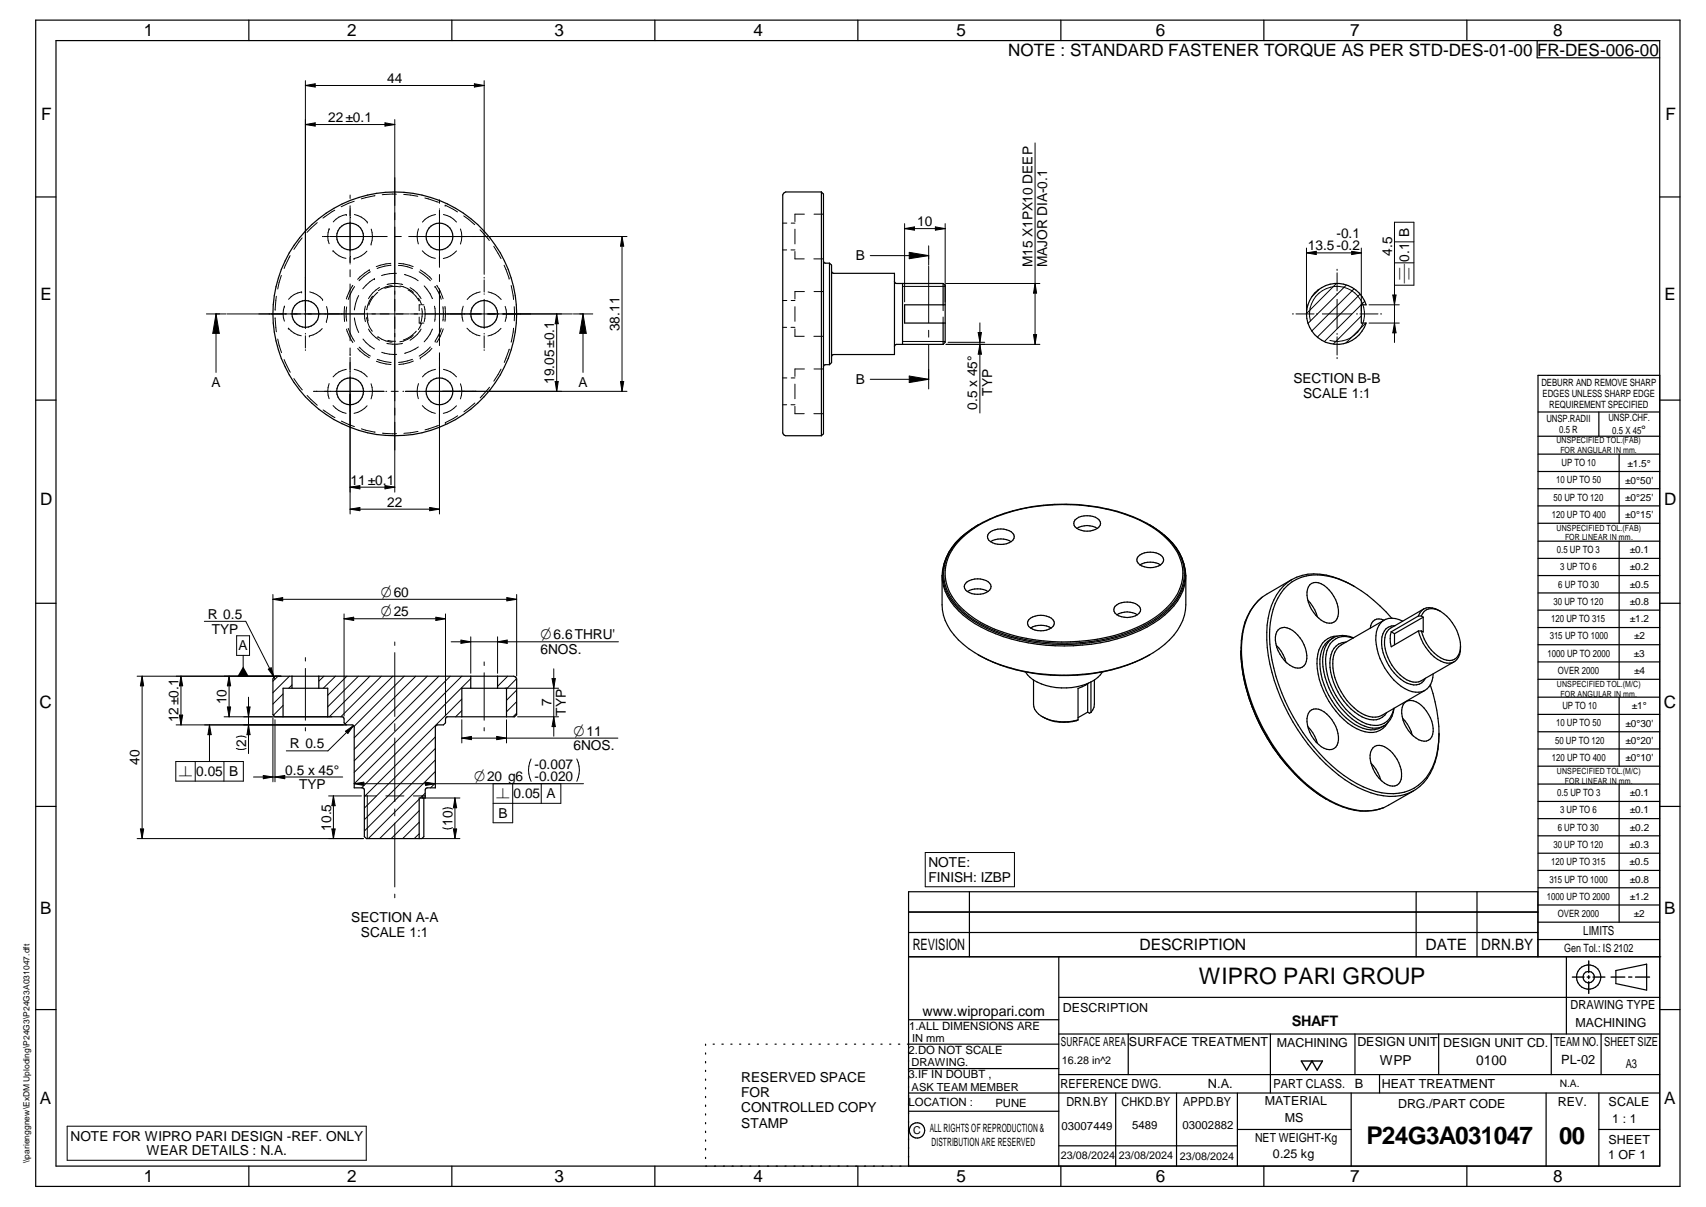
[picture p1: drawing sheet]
<svg xmlns="http://www.w3.org/2000/svg" width="420mm" height="297mm" viewBox="0 0 420 297" stroke-linecap="round" stroke-linejoin="round" font-family="sans-serif">
<g fill="none" stroke="#000" stroke-width=".3">
<path d="M8.8 5h405v287h-405zM13.8 10h395v277h-395zM61.3 5v5M111.3 5v5M161.3 5v5M211.3 5v5M261.3 5v5M311.3 5v5M361.3 5v5M378.6 10v4.2h30.2M8.8 48.5h5M202.3 47.2v60"/>
<path d="M202.3 47.2h-8.8l-.7 .8v58.6l.4 .5 .3 .1h8.8M202.3 47.2l.5 .6v59l-.5 .4M408.8 48.5h5M202.8 64.3l.2 .4 1.3 .1M204.3 64.8v24.9M204.3 64.8l.5 .4v24l-.5 .5M204.8 66.8v.2l.5 .3h15v19.9h-15l-.5 .3v.3M220.3 69.3v.2l.5 .3h11.5M222.3 69.8v15M232.3 69.8v5.2M232.3 79.5v5.3M232.3 69.8l.5 .4v14l-.5 .6"/>
<path d="M232.8 75h-10v4.5h10M323.8 72.1a7.5 7.5 0 0 1 12.7 2.9h-1.2v4.5h1.2a7.5 7.5 0 0 1-11 4.2 7.5 7.5 0 0 1-1.7-11.6zM8.8 98.5h5M204.3 89.7l-1.3 .1-.2 .5M232.3 84.8h-11.5l-.5 .2v.3M408.8 92.4h-30v143.1M408.8 98.5h5M378.8 101.4h30M378.8 107.4h30M378.8 111.8h30M378.8 116h30M393.8 101.4v6"/>
<path d="M398.8 111.8v17M236.2 133.1a30.7 30.7 0 0 1 16.6-8.1 46.9 46.9 0 0 1 29 3.6 18.3 18.3 0 0 1 8.8 8.7 11 11 0 0 1-3.3 12.3 32.9 32.9 0 0 1-19.2 8 45.4 45.4 0 0 1-26.6-4.4 17.1 17.1 0 0 1-8.2-8.9 10.9 10.9 0 0 1 2.9-11.2zM236.4 132.6a33 33 0 0 1 17.8-7.9 46.5 46.5 0 0 1 28.3 4.1 17.2 17.2 0 0 1 9 10.2 11.7 11.7 0 0 1-4.3 11.2 34.7 34.7 0 0 1-19.9 7.8 45 45 0 0 1-26.8-5 15.6 15.6 0 0 1-8-10.5 11.8 11.8 0 0 1 3.9-9.9zM237.5 131.5a14.1 14.1 0 0 0-5.4 8.8M243.5 131.3a4.6 4.6 0 0 1 6 0 1.43 1.43 0 0 1-1 2.3 4.8 4.8 0 0 1-5-.7 1.3 1.3 0 0 1 0-1.6zM249 133.3a5 5 0 0 0-5 0M264.7 128a4.7 4.7 0 0 1 6 0 1.45 1.45 0 0 1-.9 2.3 4.3 4.3 0 0 1-5.3-1.1l-.1-.4zM270.2 130a4.8 4.8 0 0 0-5 0M280.3 136.9a4.7 4.7 0 0 1 5.9 0 1.46 1.46 0 0 1-.8 2.4 4.7 4.7 0 0 1-5.1-.7 1.17 1.17 0 0 1 0-1.7zM283 129.1a19.1 19.1 0 0 1 8.1 8.2 11.3 11.3 0 0 1-3.3 12.8 32.7 32.7 0 0 1-17.3 7.8 46.1 46.1 0 0 1-29.3-4.2 16.8 16.8 0 0 1-8.8-10.3 11.2 11.2 0 0 1 3.2-10 22.1 22.1 0 0 1 5.5-4.3M285.8 139a5.1 5.1 0 0 0-5.1 0M286.7 131.6a13.9 13.9 0 0 1 5.2 8.6"/>
<path d="M378.8 120.3h30M378.8 124.5h30M378.8 128.8h30M378.8 133.2h30M378.8 137.4h30M398.8 133.2v34M8.8 148.5h5M232.1 140.3l-.1 1.3M237.8 143.6a4.5 4.5 0 0 1 5.9 0 1.43 1.43 0 0 1-.8 2.2 4.8 4.8 0 0 1-5.1-.6 1.17 1.17 0 0 1 0-1.6zM243.3 145.6a5.1 5.1 0 0 0-5.1 0M253.4 152.5a4.6 4.6 0 0 1 5.9 0 1.43 1.43 0 0 1-.9 2.3 4.8 4.8 0 0 1-5-.6 1.3 1.3 0 0 1 0-1.7zM258.9 154.6a5 5 0 0 0-5.1 0"/>
<path d="M274.6 149.2a4.7 4.7 0 0 1 6 0 1.45 1.45 0 0 1-1 2.4 4.9 4.9 0 0 1-5-.7 1.3 1.3 0 0 1 0-1.7zM280.1 151.3a4.8 4.8 0 0 0-5 0M291.9 140.3a12 12 0 0 1-5 11 37.9 37.9 0 0 1-22.5 7.6 44.1 44.1 0 0 1-24.3-5.4 15.9 15.9 0 0 1-8-10.5l-.1-1.4M292 141.6v7.2a13.7 13.7 0 0 1-6.5 10.8 39.8 39.8 0 0 1-21.2 6.5 43.3 43.3 0 0 1-24.2-5.5 16.6 16.6 0 0 1-7.7-9.2l-.4-2.6v-7.2M305.9 156a35 35 0 0 0 2.5 18M310.8 147a14.2 14.2 0 0 0-4.9 9M314.3 158.8a8.4 8.4 0 0 1 2.4 4.1M314.8 155a2.61 2.61 0 0 1 3.5 .2 8.1 8.1 0 0 1 3.4 7.6 2.16 2.16 0 0 1-3.4 1.3 8.2 8.2 0 0 1-4.1-8zM318.2 142.6a13.4 13.4 0 0 1 11.6-.1l3.7 1.8M318.2 142.6l-6.2 3.6a13.6 13.6 0 0 0-6.1 11.1 40.9 40.9 0 0 0 6.1 23.5 40.8 40.8 0 0 0 17.3 17.1 13.8 13.8 0 0 0 12.7 .3l6.2-3.6M318.2 142.6a13.1 13.1 0 0 0-5.9 9.5 36.3 36.3 0 0 0 4 21.6 45.3 45.3 0 0 0 16.6 19.2 16.9 16.9 0 0 0 13.4 2.6 11.4 11.4 0 0 0 7.1-7.9 31.3 31.3 0 0 0-1.2-19.1M322.1 147.7l.6 .7a9.4 9.4 0 0 1 1.8 3.4"/>
<path d="M322.6 143.9a2.67 2.67 0 0 1 3.5 .2 8 8 0 0 1 3.4 7.6 2.2 2.2 0 0 1-3.4 1.3 8.1 8.1 0 0 1-4.1-8zM328.3 157a6.9 6.9 0 0 0-2.5 7.1 19.8 19.8 0 0 0 9.3 14.2 6.1 6.1 0 0 0 5.5 .5M328.3 157a5.6 5.6 0 0 1 5.1 0M328.3 157a6.1 6.1 0 0 0-3.2 6.4 19.4 19.4 0 0 0 9.6 15.4 5.8 5.8 0 0 0 8.7-4.5M329.4 156.5a4.9 4.9 0 0 0-4.8 4.5 17.9 17.9 0 0 0 4.4 14 12.8 12.8 0 0 0 8.2 5.3 4.7 4.7 0 0 0 4.5-2.4M331.5 158a4.2 4.2 0 0 0-3.9 4.1 15.6 15.6 0 0 0 8.8 14.7 4 4 0 0 0 5.1-1.5M333.3 157a4.7 4.7 0 0 0-6.7 4.1 17.8 17.8 0 0 0 9.9 17 4.7 4.7 0 0 0 6.8-3.8M340.9 152.6a2.21 2.21 0 0 0-3.4 2M340.9 152.6l-10.6 6.1a4.9 4.9 0 0 0-2.1 4.6 15.4 15.4 0 0 0 8 12.7 4.8 4.8 0 0 0 4.1 .1l10.6-6.2M342.6 155.5l.8 .5M342.8 152.1a30.3 30.3 0 0 0-15.4-10.2 11 11 0 0 0-13.8 8.1 30.6 30.6 0 0 0 1.3 18.5 46.5 46.5 0 0 0 17.7 23.4 17.3 17.3 0 0 0 13.3 3 11.5 11.5 0 0 0 7.9-9.1l.5-3.3M343.4 156v2.7"/>
<path d="M343.6 154a3.2 3.2 0 0 0-3.3 3.6 12.3 12.3 0 0 0 6.3 10.5 3.3 3.3 0 0 0 4.5-1.1M343.6 154a4 4 0 0 0-2.6 4.7 11.5 11.5 0 0 0 6.2 8.9 3.6 3.6 0 0 0 3.9-.7l7-4M345.5 152.9a4.1 4.1 0 0 0-6.3 1.7 12.2 12.2 0 0 0 1.8 9.8 12.6 12.6 0 0 0 6.8 5.8 4.4 4.4 0 0 0 3.1-.3M349.3 151.6h.7M349.3 155.3h.7M349.3 155.3a11.3 11.3 0 0 0 6.3 7.7 2.95 2.95 0 0 0 4.1-2.7v-1.3M349.3 151.6l-6.7 3.9M349.3 155.3l-6.7 3.9a6.8 6.8 0 0 1 0-3.7M350 155.3a9.8 9.8 0 0 0 6.3 7.2 2.7 2.7 0 0 0 3.4-2.6M350 151.6l.5 .3M350.5 151.9v3.6l-.5-.2M350.5 151.9l-7.1 4.1"/>
<path d="M350.6 149.9a3.9 3.9 0 0 1 4.2 .6M350.6 149.9l-.9 1-.4 .7M350.6 149.9l-7 4.1M354 150.1a2.81 2.81 0 0 0-4 1.5M354.4 150.2l.3 .3M354.8 150.5a11.1 11.1 0 0 1 4.9 8.5M359.7 159v.4M378.8 141.6h30M378.8 145.9h30M378.8 150.2h30M378.8 154.4h30M378.8 158.7h30"/>
<path d="M408.8 148.5h5M69.7 176.4v-7h11v7M71.9 166.4v3M78.5 166.4v3M115.9 166.4v3M122.5 166.4v3M124.7 176.4v-7h-11v7M240.8 161.1a45.6 45.6 0 0 0 31 4.2 36.4 36.4 0 0 0 11.4-4.2M254.5 167.3v6a4.4 4.4 0 0 0 3.6 3.7l3.1 .6a11.9 11.9 0 0 0 4.3-.4M256.7 176.4a10.7 10.7 0 0 0 8.8 .8M267.9 175.3l.4 .2 .4-.2M267.9 168.3v7"/>
<path d="M267.9 175.3l-2.4 1.3M268.1 168.1l-.7 .5-1.9 .8v7.8M268.7 167.9v7.4M269.5 167.3v6l-.1 .7-.7 1.3M271.5 165.4a10.1 10.1 0 0 1-7.5 3.8 14.3 14.3 0 0 1-10.3-2.5l-1.2-1.3M305.6 160.1v.2M305.6 160.3a46.7 46.7 0 0 0 1.9 11.1M305.6 160.3a35.9 35.9 0 0 0 1.5 9.7M307.4 171.1l1 3M308.1 173.1a48.8 48.8 0 0 0 12.3 18.9M308.4 174.1a47.4 47.4 0 0 0 8.7 14.4M308.9 175.1a47.7 47.7 0 0 0 16.1 20.6l1.7 1"/>
<path d="M322.1 178.8a9.4 9.4 0 0 1 2.4 4.2M322.6 175a2.67 2.67 0 0 1 3.5 .2 8 8 0 0 1 3.4 7.6 2.2 2.2 0 0 1-3.4 1.3 8.1 8.1 0 0 1-4.1-8zM345.4 176.7a9.4 9.4 0 0 1 2.4 4.2M345.9 173a2.73 2.73 0 0 1 3.6 .1 8.1 8.1 0 0 1 3.3 7.6 2.18 2.18 0 0 1-3.3 1.4 8.2 8.2 0 0 1-4.2-8zM353 165.9a4.6 4.6 0 0 1-2.1 4M378.8 162.9h30M378.8 167.2h30M378.8 171.6h30M378.8 175.8h30M398.8 171.6v17M8.8 198.5h5M89.7 195.9h.8"/>
<path d="M104 195.9h.7M104.4 196.4v9.5l-.5 .5h-13.7l-.5-.5v-11.5l-.5-.5h-2v-15.3l-.5-.2h-1.5l-.5-.5v-1.2l-.5-.3h-16.5l-.5-.5v-8.8l.2-.3 .5-.4h58.6l.6 .4 .1 .3v8.8l-.5 .5h-16.5l-.4 .3-.1 1.2-.5 .5h-1.5l-.4 .2-.1 15.3-2.2 .1-.3 .4v2h-1.5v10M321.3 192.8a30.6 30.6 0 0 0 9.4 5.8M330.7 198.6a13.8 13.8 0 0 0 10 .2M337.6 187.8a9.6 9.6 0 0 1 2.5 4.1M338.1 184a2.62 2.62 0 0 1 3.6 .2 8.2 8.2 0 0 1 3.4 7.6 2.2 2.2 0 0 1-3.4 1.3 8.2 8.2 0 0 1-4.1-8zM354.4 180.5v.3M378.8 180.1h30M378.8 184.3h30M378.8 188.6h30M378.8 193h30M378.8 197.2h30"/>
<path d="M398.8 193v33.9M408.8 198.5h5M238.7 219.5v16M348.8 219.5v16M363.8 219.5v16M378.8 201.5h30M378.8 205.7h30M378.8 210h30M378.8 214.2h30M378.8 218.5h30M223.8 235.5h185.2M223.8 229.5h154.9"/>
<path d="M223.8 224.5h154.9M260.8 235.5v51.5M378.7 235.5v-16h-154.9v67.5M378.8 222.7h30M378.8 226.9h30M378.8 231.2h30M385.8 235.5v19M398 238.8l7.5-1.5v6.4l-7.5-1.6zM8.8 248.5h5M173.8 257v.3M173.8 259.1v.3M175.6 257h.3"/>
<path d="M177.8 257h.3M180 257h.3M182.1 257h.3M184.4 257h.2M186.5 257h.3M188.7 257h.3M190.9 257h.3M193 257h.3M195.2 257h.3M197.4 257h.3M199.5 257h.3M201.7 257h.3"/>
<path d="M203.9 257h.3M206.1 257h.3M208.2 257h.4M210.4 257h.3M212.6 257h.3M214.7 257h.4M216.9 257h.3M219.1 257h.3M221.3 257h.3M223.8 251h37M260.8 257h-37.3M260.8 245.4h148"/>
<path d="M260.8 254.5h148M277.9 254.5v10M312.9 254.5v14.5M333.7 254.5v10M354.3 254.5v10M382 254.5v10M394.3 254.5v10M408.8 248.5h5M173.8 261.2v.4M173.8 263.4v.3M173.8 265.6v.3M173.8 267.7v.3"/>
<path d="M173.8 269.8v.3M173.8 271.9v.4M173.8 274.1v.3M173.8 276.3v.3M173.8 278.4v.3M223.8 269h185M223.8 263h37M223.8 273.5h37M260.8 264.5h148M274.8 269v18M289.8 269v18M304.7 269v18"/>
<path d="M304.7 278h28.1M332.8 269v18M339.8 264.5v4.5M380.8 269v18M393.8 269v18M393.8 278h15M61.3 287v5M111.3 287v5M161.3 287v5M173.8 280.5v.3M173.8 282.7v.3M173.8 284.8v.3"/>
<path d="M211.3 287v5M260.8 282h43.9M261.3 287v5M311.3 287v5M361.3 287v5"/>
<circle cx="86.2" cy="58.2" r="3.3"/>
<circle cx="108.2" cy="58.2" r="3.3"/>
<circle cx="75.2" cy="77.3" r="3.3"/>
<circle cx="97.2" cy="77.3" r="30"/>
<circle cx="119.2" cy="77.2" r="3.3"/>
<circle cx="86.2" cy="96.3" r="3.3"/>
<circle cx="108.2" cy="96.3" r="3.3"/>
<circle cx="391.3" cy="240.5" r="2.99"/>
<circle cx="391.3" cy="240.5" r="1.41"/>
<circle cx="225.9" cy="278.2" r="1.89"/>
</g>
<g fill="none" stroke="#000" stroke-width=".25">
<path d="M75.2 19.9v61M119.2 19.9v47.6M75.2 30.6h22M75.2 21h44M75.2 21l2.4-.4v.8zM75.2 30.6l2.4-.4v.8zM94.8 30.2l2.4 .4-2.4 .4zM97.2 29.4v91.7M116.8 20.6l2.4 .4-2.4 .4zM254.9 35.2v49.6M74.4 58.5l-2 2.9M78.1 54.8l-2.5 2.4"/>
<path d="M79.4 58.2h.2M79.7 58.2h1.4M81.1 56.3a5.2 5.2 0 0 0 0 3.7M81.1 56.3h.1M81.4 58.2h14M82.5 51.7l-3 2M85.3 52.8h.1M85.3 52.8a5.1 5.1 0 0 0-3.2 1.8M86.2 48v.9M86.2 50.6v14.1M87.2 49.5l-3.2 1.4M87.3 52.8a5.6 5.6 0 0 1 3.2 1.9"/>
<path d="M90.5 54.7h.1M91.4 56.4a5.5 5.5 0 0 1 0 3.7M92.4 48.2l-3.4 .7M97.1 58.2h1.7M97.6 47.8l-3.5 .1M99.4 47.8l3.5 .5M103.1 56.3a5.6 5.6 0 0 0-.1 3.7M104.6 48.7l3.4 1.1M107.3 52.8a5.2 5.2 0 0 0-3.3 1.9M108.2 49.2v.8M108.2 51.4v.1M108.2 51.7v14.1"/>
<path d="M109.2 52.8a5.2 5.2 0 0 1 3.2 1.9M109.6 50.5h.1M109.7 50.5l3 1.7M113.4 56.3a5.3 5.3 0 0 1 0 3.8M114.2 53.1l2.7 2.2M118.2 56.6l2.3 2.6M153.2 58.2v38.1M153.2 58.2l.4 2.4h-.8zM154.4 58.2h-53.7M192.8 54.9h1M194.8 54.9h1M195.8 56.4v3.6"/>
<path d="M198.1 52.7h-2.3v1.8M200.5 52.7h2.3M222.8 56.3l2.4-.5v.8zM222.8 55v19.3M222.8 56.3h10M230.4 55.8l2.4 .5-2.4 .3zM232.8 55v19.3M343.4 59.5h4.8M50.8 77.3h4.8M53.2 77.3l.8 4.7h-1.6zM53.2 77.3v14.4M55.9 77.3h44.9"/>
<path d="M67.8 78.2l.3 3.5M68.1 72.9l-.3 3.5M69.3 67.8l-.9 3.3M70.1 75.4a5.2 5.2 0 0 0 0 3.6M70.1 75.4h.1M71.4 62.9l-1.4 3.2M74.3 71.8h.1M74.3 71.8a5.1 5.1 0 0 0-3.2 1.9M76.3 71.8a5.6 5.6 0 0 1 3.1 1.9M79.4 73.7h.1M80.4 79.1h.1M80.4 75.4a5.5 5.5 0 0 1 0 3.7"/>
<path d="M82 61.7a5.3 5.3 0 0 0 3.2 1.9M82 61.7h.1M84.9 75.4l-.2 1.9 .2 1.8M85.4 75.5l-.2 1 .2 2.5M86.2 66.4v1.7M86.2 69.9v14M86.2 64.9v.1M86.9 70.2l-.8 1.4-.8 2M87.2 63.6h.1M87.3 78.2l.3 1.6 .7 2M87.3 70.5l-1.5 3.2M88.3 72.7l-.7 2-.3 1.6"/>
<path d="M90 75.3a7.4 7.4 0 0 0 0 3.9M90.3 78.1a7.4 7.4 0 0 0 1.4 3.4M90.4 61.8a5.8 5.8 0 0 1-3.2 1.8M90.5 77l.2 2M91 66.4h.1M91 66.4l-2.9 2.3M91.2 66.9l-1.5 1-1.3 1.2M91.4 60.1h.1M91.8 72.9a6 6 0 0 0-1.5 3.3M92.2 68.6h.1M92.2 68.6l-1.1 .7-1.7 1.8M93 72a6.4 6.4 0 0 0-2.2 3.1"/>
<path d="M93.5 70.7a7.2 7.2 0 0 0-2.7 2.8M96.3 64.8l-1.2 .1-2.4 .7M96.3 65.3l-1.5 .2-1.9 .6M96.6 70.3a6.7 6.7 0 0 0-3.4 1.2M97.7 67.3l-1.8 .1-1.9 .4M98.1 65.3l2.3 .4 1.2 .4M98.2 64.8l1.2 .1 2.4 .7M98.5 70.4a6.5 6.5 0 0 1 3.3 1.6M98.6 70.6a6.3 6.3 0 0 0-3.8 .4M99.2 70a6.9 6.9 0 0 0-3.9 0M99.6 67.6l1.4 .4 2 1.1M100.5 71.3a6.1 6.1 0 0 1 2.7 2.7"/>
<path d="M101 70.8a6.8 6.8 0 0 1 2.7 2.7M101.1 77.3h39.9M103.1 73.4l.8 1.6M103.2 78v1.5h.4M103.2 66.9l2.8 2.2M103.5 66.4l2.3 1.8 .5 .5M103.6 75h-.4v1.5M103.9 79.5l-.9 1.6M103.9 75.9a6.9 6.9 0 0 1-.4 3.9M104 79.5h.4M104 75h.4M104 61.7a5.6 5.6 0 0 0 3.2 1.9"/>
<path d="M104.5 75.4a7.3 7.3 0 0 1 0 3.8M104.5 70.4a9.5 9.5 0 0 1 2 3.1M107 75.4a9.2 9.2 0 0 1 0 3.7M107.1 70.5h.1M107.2 70.5l.7 1.3 .8 1.9M107.6 70.2l.8 1.4 .7 1.9M108.2 67.6v1.7M108.2 71.1v13.9M109.1 75.5l.1 1.8-.1 1.7M109.6 75.4l.1 1.9-.1 1.8M112.4 61.8a5.7 5.7 0 0 1-3.2 1.8M114.1 75.4a5.6 5.6 0 0 0-.1 3.7"/>
<path d="M118.3 71.8a5.2 5.2 0 0 0-3.2 1.9M119.2 68.2v.3M119.2 68.9v3M119.2 72.3v.1M119.2 73.7v7.2M120.2 71.8a5.2 5.2 0 0 1 3.2 1.9M121.6 60.6l1.8 3M124.2 65.3l1.2 3.2M124.4 75.4a5.3 5.3 0 0 1 0 3.7M125.4 68.5h.1M125.9 70.3l.6 3.4M126.7 75.5v3.5"/>
<path d="M137.1 77.3l.4 2.4h-.8zM137.1 77.3v19M141.2 77.3h4.8M143.6 77.3l.8 4.7h-1.6zM143.6 77.3v14.4M192.8 61.5h.9M192.8 74h1M194.8 61.5h1M194.8 74h1M195.8 61.9v1.8h2.3M195.8 75.5v3.6M198.1 71.8h-2.3v1.8"/>
<path d="M200.4 63.7h2.4M200.5 71.8h2.3M214.3 62.9h14.4M222.3 70.5h10.5M223.9 62.1l4.8 .8-4.8 .8zM228.7 60.5v4.8M228.7 65.5v14M232.3 75v1.5M232.3 78v1.5M233 69.8h23.1M241.3 79.5v22.1M254.9 69.8l.4 2.3h-.8z"/>
<path d="M318.3 77.3h.2M319.2 77.3h4.4M321.8 62.2l2.4-.4v.9zM321.8 61v15.5M321.8 62.2h13.5M322.7 79a6.8 6.8 0 0 1 6-8.5 6.8 6.8 0 0 1 7.3 7.3 6.8 6.8 0 0 1-8.5 6M324.2 77.3h.3M324.9 71.2l-1.7 1.7M325.7 77.3h7.2M329.1 69.8l-7.3 7.3M329.3 73.7v7.2M329.3 66.3v.2"/>
<path d="M329.3 67.1v4.5M329.3 72.2v.2M331.6 70.1l-9.5 9.5M332.9 61.8l2.4 .4-2.4 .5zM333.5 71.1l-10.4 10.3M334.1 77.3h.2M334.9 77.3h4.5M335 72.4l-10.6 10.6M335.3 61v15.5M335.3 77.8l-6.9 6.9M336.1 74.1l-9.9 10M336.4 79.5l-4.9 4.9"/>
<path d="M337.2 79.5h7.4M337.2 75h7.4M340 77.3h.3M343 72.6h.8l-.4 2.4zM343.4 79.5l.4 2.4h-.8zM343.4 70.2h4.8v-15.5h-4.8v29.6M343.4 64.7h4.8M68.4 83.4l.9 3.4M70 88.5l1.5 3.1M71 80.8a5.3 5.3 0 0 0 3.2 1.8M71 80.8h.1M72.4 93.2l2.1 2.8"/>
<path d="M75.2 82v.2M75.2 82.6v3M75.2 86.1v.1M75.6 97.3l2.5 2.4M76.2 82.7h.1M77.2 96.3h17.4M79.4 80.9a5.8 5.8 0 0 1-3.2 1.8M81.1 94.4a5.3 5.3 0 0 0 0 3.7M82 99.8a5.6 5.6 0 0 0 3.2 1.9M85.3 90.9a5.2 5.2 0 0 0-3.3 1.9M85.3 81l.8 1.8 .8 1.5M85.8 80.8l1.5 3.2"/>
<path d="M86.2 87.9v38.6M86.2 85.6v1.9M87.2 90.9a5.6 5.6 0 0 1 3.3 1.9M88.1 85.8l1.7 1.5 1.2 .8M88.5 85.4l1.2 1.2 1.5 1M89.4 83.4l1.7 1.8 1.1 .7M90.4 99.9a5.8 5.8 0 0 1-3.2 1.8M90.8 81a7.2 7.2 0 0 0 2.7 2.7M91.4 94.4a5.3 5.3 0 0 1 0 3.8M92.7 88.9l2.4 .7 1.2 .1M92.9 88.4l1.9 .6 1.5 .2M93.1 82.9h.1"/>
<path d="M93.1 82.9a6.5 6.5 0 0 0 3.5 1.3M94 86.7a8.7 8.7 0 0 0 3.7 .5M95 96.3h.2M95.5 83.8l1.9 .2M96.3 96.3h1.8M99.1 84.5a8.1 8.1 0 0 1-3.8 0M99.2 96.3h.2M99.9 96.3h54.5M101.6 88.4l-3.4 .8M101.8 82.6a6 6 0 0 1-3.3 1.5M101.8 88.9l-1 .3-2.6 .5M102.5 81.5a6.7 6.7 0 0 1-3.2 2.2"/>
<path d="M103 85.4l-2 1.1-1.4 .5M103.1 94.4a5.6 5.6 0 0 0-.1 3.7M103.5 88.1h.1M103.7 81a7.2 7.2 0 0 1-2.7 2.7M104 99.8a5.9 5.9 0 0 0 3.2 1.9M106 85.4l-.7 .7-2.1 1.5M106.4 85.7l-.6 .7-2.3 1.7M106.5 81a8.5 8.5 0 0 1-2 3.1M107.2 83.9h.1M107.3 90.9a5.2 5.2 0 0 0-3.3 1.9M108.2 86.8v39.7M108.7 80.8l-.2 .6-1.3 2.5"/>
<path d="M109.2 80.9l-.8 1.9-.8 1.4M109.2 90.9a5.2 5.2 0 0 1 3.2 1.9M112.4 99.9a5.7 5.7 0 0 1-3.2 1.8M113.4 94.4a5.3 5.3 0 0 1 0 3.8M115 80.8a5.6 5.6 0 0 0 3.2 1.8M117 99.2l-2.8 2.1M119.2 82v.2M119.2 82.6v3M119.2 86.1v.1M120.6 95.3l-2.3 2.6M123.4 90.8l-1.8 3M123.4 80.8a5.5 5.5 0 0 1-3.2 1.9"/>
<path d="M125.4 85.9l-1.2 3.3M126.5 80.8l-.6 3.4M136.7 93.9h.8l-.4 2.4zM152.8 93.9h.8l-.4 2.4zM192.8 80.6h.9M192.8 99.6h.9M192.8 93h1M194.8 80.6h1M194.8 99.6h1M194.8 93h1M195.8 80.9v1.9h2.3M195.8 94.5v3.6"/>
<path d="M195.8 100v1.8h2.3M198.1 90.8h-2.3v1.8M200.4 82.8h2.4M200.5 90.8h2.3M214.3 93.3h14.4M222.3 84h10.5M223.9 92.5l4.8 .8-4.8 .8zM228.7 81.3v1.7M228.7 84.8v10.9M233 84.8h23.1M233.5 84.2h9M240.9 81.8h.8l-.4 2.4z"/>
<path d="M241.3 84.8l.4 2.4h-.8zM254.5 82.3h.8l-.4 2.5zM329.3 82v.3M329.3 82.9v4.5M329.3 88v.3M79.6 100.9l2.9 1.9M84.1 103.6l3.2 1.4M86.2 119.9l2.4-.4v.8zM86.2 119.9h11M89 105.5l3.4 .8M94.2 106.6l3.5 .1M94.8 119.5l2.4 .4-2.4 .4z"/>
<path d="M102.9 106.2l-3.4 .4M108 104.7l-3.3 1.1M109.7 104h.1M112.7 102.3l-3 1.7M200.4 101.8h2.4M86.2 125.3l2.4-.4v.8zM86.2 125.3h22M105.8 124.9l2.4 .4-2.4 .4zM50.3 152.9h10.2l7.2 14.2M58.3 156.5h3.2v4.8h-3.2zM67.2 146.3v20.1M67.2 147.5l2.4-.4v.8z"/>
<path d="M67.2 147.5h60M84.7 152.3l2.4-.4v.8zM84.7 152.3h25M84.7 151.1v25.1M97.2 158v.8M107.3 151.9l2.4 .4-2.4 .4zM109.7 151.1v25.1M111.1 157.9h41.2M113.5 157.5l2.4 .4-2.4 .4zM115.9 156.7v9M122.5 156.7v9M122.5 157.9l2.4-.4v.8z"/>
<path d="M124.8 147.1l2.4 .4-2.4 .4zM127.2 146.3v20.1M35 166.4v40M35 166.4l.4 2.4h-.8zM43.4 178.4h41.8M44.2 176h.8l-.4 2.4zM44.6 166.4l.4 2.4h-.8zM44.6 166.4v12M51.6 178.4l.4 2.4h-.8zM51.6 178.4v9M55.2 176.4h26.6M56 174h.8l-.4 2.4z"/>
<path d="M56.4 166.4v10M56.4 166.4l.4 2.4h-.8zM59.9 161.3v5.1M60.8 174h.8l-.4 2.4zM61.2 178.4l.4 2.4h-.8zM61.2 171.6v13.9M66.1 164.7l.7-.4 .7 2.4zM67.2 176.6v15.8M67.7 177.1v15.3M68.5 166.4l-1.3 1.2M69.2 166.4h-35.4M69.7 170.8l-2.5 2.5"/>
<path d="M69.7 173.6l-2.4 2.4M71.3 166.4l-4.1 4.1M71.9 168.6l-.8 .8M75.2 161.8v.9M75.2 164.5v12.7M75.2 179.1v.8M79.8 166.4l-1.3 1.2M82.6 166.4l-3 3M85.1 180l2-1.4-1.4 1.9zM85.4 166.4l-4.7 4.7M87.1 178.6l-6.3 6.2h-10.3M88.3 166.4l-7.6 7.5"/>
<path d="M91.1 166.4l-10 10M93.9 166.4l-10 10M96.8 166.4l-11.8 11.7M97.2 160.6v15.7M97.2 178.1v1.7M99.6 166.4l-12.4 12.4M102.4 166.4l-15.2 15.2M105.2 166.4l-18 18M108.1 166.4l-20.9 20.8M110.9 166.4l-23.7 23.7M113.7 177.1v5.7M113.7 166.4l-26.5 26.5"/>
<path d="M113.7 172l-24 24M113.7 174.9l-1.5 1.5M115.9 167l-26.8 26.9M119.2 162.9v.9M119.2 165.6v11.6M119.2 179.1v.8M124.4 169.4h13.2M124.7 177.1v5.7M125 166.4l-2.5 2.5M127.2 167l-2.5 2.5M127.2 175.5l-.8 .9M127.2 169.8l-2.5 2.5"/>
<path d="M127.2 172.7l-2.5 2.5M127.5 176.4h10.1M136 167h.8l-.4 2.4zM136.4 176.4l.4 2.4h-.8zM136.4 164.6v16.6M43.3 187.4h16.6v4.8h-16.6zM48.1 187.4v4.8M55.1 187.4v4.8M58.2 184.2a2.99 2.99 0 0 0 2.4 0M58.2 181.4a2.6 2.6 0 0 1 2.4 0M62.4 191.2h22M64.8 190.8l2.4 .4-2.4 .4z"/>
<path d="M67.7 191.2l2.4-.4v.8zM80.9 195.9h8.1M82.1 195.9l.4 2.4h-.8zM82.1 195.9v10.5M87.2 192.9h56.5M87.2 192.9l2.4-.4v.8zM92.7 195.9h-2.2v10.5M95 195.9h4.5M97.2 181.6v15.7M97.2 199.1v1.7M101.8 195.9h2.2v.5M103.2 199.5l-6.9 6.9"/>
<path d="M103.2 196.7l-9.7 9.7M104 196.4h9.3M104.7 195.2l-1.2 1.2M104.8 192.5l2.4 .4-2.4 .4zM107.2 181.4l-17.5 17.5M107.2 184.2l-17.5 17.5M107.2 187l-17.5 17.5M107.2 189.9l-16.5 16.5M107.2 192.7l-1.2 1.2M109 199.1a2.6 2.6 0 0 1 2.5 0M112 196.4v10M112 196.4l.5 2.4h-.8z"/>
<path d="M113.7 181.7h38.5M113.7 181.7l2.4-.5v.8zM121.4 192.9v9.6h4.9v-9.6M122.3 181.2l2.4 .5-2.4 .3zM130.8 186.8a6.3 6.3 0 0 0 0 5.5M133.3 192.9v4.8M138.1 192.9v4.8h-16.7M142.1 186.8a6.3 6.3 0 0 1 0 5.5M33.8 206.4h55.7M34.6 204h.8l-.4 2.4zM81.7 204h.8l-.4 2.4zM97.2 202.6v15.7"/>
<path d="M103.2 202.4l-4 4M103.2 205.2l-1.2 1.2M104 206.4h9.3M109 203.7a2.6 2.6 0 0 0 2.5 0M111.7 204h.8l-.5 2.4zM227.9 209.8h21.9v8.4h-21.9zM97.2 220v.9M16.5 277.2h73.7v8.3h-73.7z"/>
</g>
<path d="M391.3 236.5v2.9M387.3 240.5h2.8M390.9 240.5h.7M391.3 240.1v.7M391.3 241.6v2.9M392.3 240.5h3M396.8 240.5h3.4M401.1 240.5h.8M402.8 240.5h3.5M320.5 261.1h5.2l-1.3 2.3-1.3-2.3-1.3 2.3z" fill="none" stroke="#000" stroke-width=".34"/>
<g fill="#000">
<path d="M75.2 30.6l2.4-.4v.8zM75.2 21l2.4-.4v.8zM94.8 30.2l2.4 .4-2.4 .4zM116.8 20.6l2.4 .4-2.4 .4zM222.8 56.3l2.4-.5v.8zM230.4 55.8l2.4 .5-2.4 .3zM137.1 77.3l.4 2.4h-.8zM153.2 58.2l.4 2.4h-.8zM223.9 62.1l4.8 .8-4.8 .8zM254.9 69.8l.4 2.3h-.8zM321.8 62.2l2.4-.4v.9zM332.9 61.8l2.4 .4-2.4 .5z"/>
<path d="M343 72.6h.8l-.4 2.4zM53.2 77.3l.8 4.7h-1.6zM136.7 93.9h.8l-.4 2.4zM143.6 77.3l.8 4.7h-1.6zM152.8 93.9h.8l-.4 2.4zM223.9 92.5l4.8 .8-4.8 .8zM241.3 84.8l.4 2.4h-.8zM240.9 81.8h.8l-.4 2.4zM254.5 82.3h.8l-.4 2.5zM343.4 79.5l.4 2.4h-.8zM86.2 119.9l2.4-.4v.8zM86.2 125.3l2.4-.4v.8z"/>
<path d="M94.8 119.5l2.4 .4-2.4 .4zM105.8 124.9l2.4 .4-2.4 .4zM67.2 147.5l2.4-.4v.8zM84.7 152.3l2.4-.4v.8zM107.3 151.9l2.4 .4-2.4 .4zM113.5 157.5l2.4 .4-2.4 .4zM124.8 147.1l2.4 .4-2.4 .4zM122.5 157.9l2.4-.4v.8zM35 166.4l.4 2.4h-.8zM44.2 176h.8l-.4 2.4zM44.6 166.4l.4 2.4h-.8zM56 174h.8l-.4 2.4z"/>
<path d="M56.4 166.4l.4 2.4h-.8zM59.9 164l1.3 2.4h-2.7zM60.8 174h.8l-.4 2.4zM66.1 164.7l.7-.4 .7 2.4zM136.4 176.4l.4 2.4h-.8zM136 167h.8l-.4 2.4zM51.6 178.4l.4 2.4h-.8zM61.2 178.4l.4 2.4h-.8zM64.8 190.8l2.4 .4-2.4 .4zM67.7 191.2l2.4-.4v.8zM82.1 195.9l.4 2.4h-.8zM85.1 180l2-1.4-1.4 1.9z"/>
<path d="M87.2 192.9l2.4-.4v.8zM104.8 192.5l2.4 .4-2.4 .4zM112 196.4l.5 2.4h-.8zM113.7 181.7l2.4-.5v.8zM122.3 181.2l2.4 .5-2.4 .3zM34.6 204h.8l-.4 2.4zM81.7 204h.8l-.4 2.4zM111.7 204h.8l-.5 2.4z"/>
</g>
<text font-size="6" x="336.5" y="281.6">P24G3A031047</text>
<text font-size="5.9" x="384" y="281.6">00</text>
<text font-size="5.6" x="295.3" y="242.2">WIPRO PARI GROUP</text>
<g font-size="4.2">
<text x="35.4" y="9">1</text>
<text x="85.5" y="8.9">2</text>
<text x="136.6" y="9">3</text>
<text x="185.6" y="9">4</text>
<text x="235.6" y="9">5</text>
<text x="284.6" y="8.8">6</text>
<text x="332.6" y="9">7</text>
<text x="382.6" y="9">8</text>
<text x="248.3" y="13.8">NOTE : STANDARD FASTENER TORQUE AS PER STD-DES-01-00 FR-DES-006-00</text>
<text x="10.1" y="29.6">F</text>
<text x="410.2" y="29.6">F</text>
<text x="9.9" y="73.9">E</text>
<text x="409.9" y="73.9">E</text>
<text x="9.9" y="124.2">D</text>
<text x="409.9" y="124.2">D</text>
<text x="9.7" y="174.3">C</text>
<text x="409.7" y="174.3">C</text>
<text x="9.9" y="225">B</text>
<text x="409.8" y="225">B</text>
<text x="9.8" y="271.7">A</text>
<text x="409.8" y="271.7">A</text>
<text x="35.4" y="291">1</text>
<text x="85.5" y="290.9">2</text>
<text x="136.6" y="291">3</text>
<text x="185.6" y="291">4</text>
<text x="235.6" y="291">5</text>
<text x="284.6" y="290.8">6</text>
<text x="332.6" y="291">7</text>
<text x="382.6" y="291">8</text>
</g>
<g font-size="3.9">
<text x="224.8" y="233.8">REVISION</text>
<text x="280.7" y="233.8">DESCRIPTION</text>
<text x="351.1" y="233.8">DATE</text>
<text x="364.8" y="233.8">DRN.BY</text>
</g>
<g font-size="3.7">
<text x="347" y="70" transform="rotate(-90 347 70)">d</text>
<text x="93.8" y="146.9">O60</text>
<text x="93.8" y="151.7">O25</text>
<text x="133.1" y="157.3">O6.6THRU'</text>
<text x="141.3" y="181.1">O11</text>
<text x="44" y="191">n</text>
<text x="116.7" y="192.3">O20 g6</text>
<text x="122.2" y="196.5">n</text>
</g>
<text font-size="3.6" x="318.2" y="252.6">SHAFT</text>
<text font-size="3.5" x="227.2" y="250">www.wipropari.com</text>
<g font-size="3.4">
<text x="95.4" y="20.4">44</text>
<text x="80.8" y="30.1">22±0.1</text>
<text x="225.9" y="55.7">10</text>
<text x="329.2" y="58.5">-0.1</text>
<text x="210.8" y="64.1">B</text>
<text x="254.3" y="65.7" transform="rotate(-90 254.3 65.7)">M15 X1PX10 DEEP</text>
<text x="257.9" y="65.7" transform="rotate(-90 257.9 65.7)">MAJOR DIA-0.1</text>
<text x="322.1" y="61.6">13.5-0.2</text>
<text x="342.8" y="62.9" transform="rotate(-90 342.8 62.9)">4.5</text>
<text x="347" y="64.4" transform="rotate(-90 347 64.4)">0.1 B</text>
<text x="152.6" y="81.5" transform="rotate(-90 152.6 81.5)">38.11</text>
<text x="52.1" y="95.2">A</text>
<text x="136.5" y="94.5" transform="rotate(-90 136.5 94.5)">19.05±0.1</text>
<text x="142.5" y="95.2">A</text>
<text x="210.8" y="94.5">B</text>
<text x="318.5" y="94.2">SECTION B-B</text>
<text x="240.7" y="100.8" transform="rotate(-90 240.7 100.8)">0.5 x 45°</text>
<text x="244.3" y="97.4" transform="rotate(-90 244.3 97.4)">TYP</text>
<text x="321" y="97.8">SCALE 1:1</text>
<text x="86.3" y="119.3">11±0.1</text>
<text x="95.4" y="124.7">22</text>
<text x="51.2" y="152.3">R 0.5</text>
<text x="52.1" y="155.9">TYP</text>
<text x="58.7" y="160.1">A</text>
<text x="133.1" y="161">6NOS.</text>
<text x="55.8" y="173.3" transform="rotate(-90 55.8 173.3)">10</text>
<text x="135.8" y="173.8" transform="rotate(-90 135.8 173.8)">7</text>
<text x="44" y="177.8" transform="rotate(-90 44 177.8)">12±0.1</text>
<text x="139.4" y="176.1" transform="rotate(-90 139.4 176.1)">TYP</text>
<text x="60.6" y="183.7" transform="rotate(-90 60.6 183.7)">2</text>
<text x="71.4" y="184.2">R 0.5</text>
<text x="141.3" y="184.7">6NOS.</text>
<text x="34.4" y="188.3" transform="rotate(-90 34.4 188.3)">40</text>
<text x="48.3" y="191">0.05 B</text>
<text x="70.3" y="190.6">0.5 x 45°</text>
<text x="131.6" y="189.1">-0.007</text>
<text x="73.6" y="194.2">TYP</text>
<text x="126.5" y="196.5">0.05 A</text>
<text x="131.6" y="192.3">-0.020</text>
<text x="111.5" y="203.3" transform="rotate(-90 111.5 203.3)">10</text>
<text x="122.8" y="201.3">B</text>
<text x="81.5" y="204.4" transform="rotate(-90 81.5 204.4)">10.5</text>
<text x="228.7" y="213.4">NOTE:</text>
<text x="228.7" y="217">FINISH: IZBP</text>
<text x="86.5" y="226.9">SECTION A-A</text>
<text x="88.9" y="230.5">SCALE 1:1</text>
<text x="339.8" y="262.2">WPP</text>
<text x="363.6" y="262">0100</text>
<text x="182.6" y="266.2">RESERVED SPACE</text>
<text x="182.6" y="270">FOR</text>
<text x="182.6" y="273.7">CONTROLLED COPY</text>
<text x="17.4" y="280.8">NOTE FOR WIPRO PARI DESIGN -REF. ONLY</text>
<text x="182.6" y="277.5">STAMP</text>
<text x="36.1" y="284.4">WEAR DETAILS : N.A.</text>
</g>
<g font-size="3.1">
<text x="389.9" y="230.2">LIMITS</text>
<text x="261.8" y="249">DESCRIPTION</text>
<text x="386.8" y="248.4">DRAWING TYPE</text>
<text x="261.3" y="257.5">SURFACE AREA</text>
<text x="278" y="257.5">SURFACE TREATMENT</text>
<text x="314.5" y="257.6">MACHINING</text>
<text x="334.3" y="257.5">DESIGN UNIT</text>
<text x="355.4" y="257.6">DESIGN UNIT CD.</text>
<text x="382.8" y="257.3">TEAM NO.</text>
<text x="388" y="252.8">MACHINING</text>
<text x="395.1" y="257.4">SHEET SIZE</text>
<text x="384.5" y="261.9">PL-02</text>
<text x="400.4" y="262.8">A3</text>
<text x="261.2" y="267.8">REFERENCE DWG.</text>
<text x="297.5" y="267.8">N.A.</text>
<text x="313.6" y="267.7">PART CLASS.</text>
<text x="333.7" y="267.7">B</text>
<text x="340.3" y="267.7">HEAT TREATMENT</text>
<text x="262.6" y="272.2">DRN.BY</text>
<text x="276.2" y="272.1">CHKD.BY</text>
<text x="291.4" y="272.2">APPD.BY</text>
<text x="311.5" y="272">MATERIAL</text>
<text x="344.3" y="272.6">DRG./PART CODE</text>
<text x="383.7" y="272.2">REV.</text>
<text x="396.2" y="272.3">SCALE</text>
<text x="309.1" y="280.9">NET WEIGHT-Kg</text>
<text x="316.5" y="276.1">MS</text>
<text x="396.1" y="281.4">SHEET</text>
<text x="397.1" y="276.4">1 : 1</text>
<text x="313.5" y="285.1">0.25 kg</text>
<text x="396.1" y="285.3">1 OF 1</text>
</g>
<text font-size="3" x="404.2" y="106.8">°</text>
<g font-size="2.8">
<text x="385.2" y="234.4">Gen Tol.: IS 2102</text>
<text x="223.9" y="253.4">1.ALL DIMENSIONS ARE</text>
<text x="223.8" y="259.3">2.DO NOT SCALE</text>
<text x="223.8" y="265.4">3.IF IN DOUBT ,</text>
<text x="223.8" y="272.2">LOCATION :</text>
<text x="245.1" y="272.4">PUNE</text>
<text x="229" y="278.7">ALL RIGHTS OF REPRODUCTION &amp;</text>
<text x="261.4" y="278">03007449</text>
<text x="278.8" y="277.7">5489</text>
<text x="291.2" y="277.9">03002882</text>
<text x="229.4" y="282.1">DISTRIBUTION ARE RESERVED</text>
</g>
<g font-size="2.7">
<text x="224.7" y="256.4">IN mm</text>
<text x="224.5" y="262.4">DRAWING.</text>
<text x="261.5" y="261.9">16.28 in^2</text>
<text x="224.5" y="268.4">ASK TEAM MEMBER</text>
<text x="224.9" y="279.2">C</text>
<text x="261.3" y="285.2">23/08/2024</text>
<text x="275.6" y="285.2">23/08/2024</text>
<text x="290.6" y="285.4">23/08/2024</text>
</g>
<g font-size="2.5">
<text x="379.6" y="95">DEBURR AND REMOVE SHARP</text>
<text x="379.9" y="97.7">EDGES UNLESS SHARP EDGE</text>
<text x="381.5" y="100.5">REQUIREMENT SPECIFIED</text>
<text x="380.9" y="103.8">UNSP.RADII</text>
<text x="384" y="106.6">0.5 R</text>
<text x="396.1" y="103.6">UNSP.CHF.</text>
<text x="397.1" y="106.8">0.5 X 45</text>
<text x="383.2" y="119">10 UP TO 50</text>
<text x="384.6" y="114.7">UP TO 10</text>
<text x="400.3" y="119">±0°50'</text>
<text x="400.8" y="114.8">±1.5°</text>
<text x="382.6" y="123.2">50 UP TO 120</text>
<text x="400.3" y="123.2">±0°25'</text>
<text x="382.2" y="127.4">120 UP TO 400</text>
<text x="400.3" y="127.4">±0°15'</text>
<text x="383.4" y="136.1">0.5 UP TO 3</text>
<text x="401.4" y="136.1">±0.1</text>
<text x="384.2" y="140.4">3 UP TO 6</text>
<text x="401.4" y="140.3">±0.2</text>
<text x="382.6" y="148.8">30 UP TO 120</text>
<text x="383.8" y="144.6">6 UP TO 30</text>
<text x="401.4" y="148.9">±0.8</text>
<text x="401.4" y="144.7">±0.5</text>
<text x="382" y="153.1">120 UP TO 315</text>
<text x="401.4" y="153.1">±1.2</text>
<text x="381.2" y="161.6">1000 UP TO 2000</text>
<text x="381.7" y="157.4">315 UP TO 1000</text>
<text x="402.4" y="161.6">±3</text>
<text x="402.5" y="157.4">±2</text>
<text x="383.7" y="165.9">OVER 2000</text>
<text x="402.5" y="165.9">±4</text>
<text x="383.2" y="178.8">10 UP TO 50</text>
<text x="384.8" y="174.5">UP TO 10</text>
<text x="400.3" y="178.8">±0°30'</text>
<text x="401.9" y="174.6">±1°</text>
<text x="383" y="183">50 UP TO 120</text>
<text x="400.3" y="183.1">±0°20'</text>
<text x="382.2" y="187.3">120 UP TO 400</text>
<text x="400.3" y="187.3">±0°10'</text>
<text x="383.5" y="195.9">0.5 UP TO 3</text>
<text x="401.4" y="196">±0.1</text>
<text x="384.2" y="200.1">3 UP TO 6</text>
<text x="401.4" y="200.2">±0.1</text>
<text x="382.6" y="208.7">30 UP TO 120</text>
<text x="383.7" y="204.4">6 UP TO 30</text>
<text x="401.4" y="208.7">±0.3</text>
<text x="401.4" y="204.4">±0.2</text>
<text x="382" y="213">120 UP TO 315</text>
<text x="401.4" y="212.9">±0.5</text>
<text x="381" y="221.4">1000 UP TO 2000</text>
<text x="381.6" y="217.2">315 UP TO 1000</text>
<text x="401.4" y="221.4">±1.2</text>
<text x="401.4" y="217.2">±0.8</text>
<text x="383.7" y="225.7">OVER 2000</text>
<text x="402.4" y="225.7">±2</text>
<text x="384.1" y="267.5">N.A.</text>
</g>
<g font-size="2.1">
<text x="383.3" y="109.1">UNSPECIFIED TOL.(FAB)</text>
<text x="384.3" y="111.4">FOR ANGULAR IN mm.</text>
<text x="383.4" y="130.6">UNSPECIFIED TOL.(FAB)</text>
<text x="385.4" y="133">FOR LINEAR IN mm.</text>
<text x="383.4" y="169">UNSPECIFIED TOL.(M/C)</text>
<text x="384.3" y="171.4">FOR ANGULAR IN mm.</text>
<text x="383.4" y="190.5">UNSPECIFIED TOL.(M/C)</text>
<text x="385.4" y="192.8">FOR LINEAR IN mm.</text>
<text x="7.2" y="286.3" transform="rotate(-90 7.2 286.3)">\\parienggnew\ExDM Uploding\P24G3\P24G3A031047.dft</text>
</g>
</svg>
